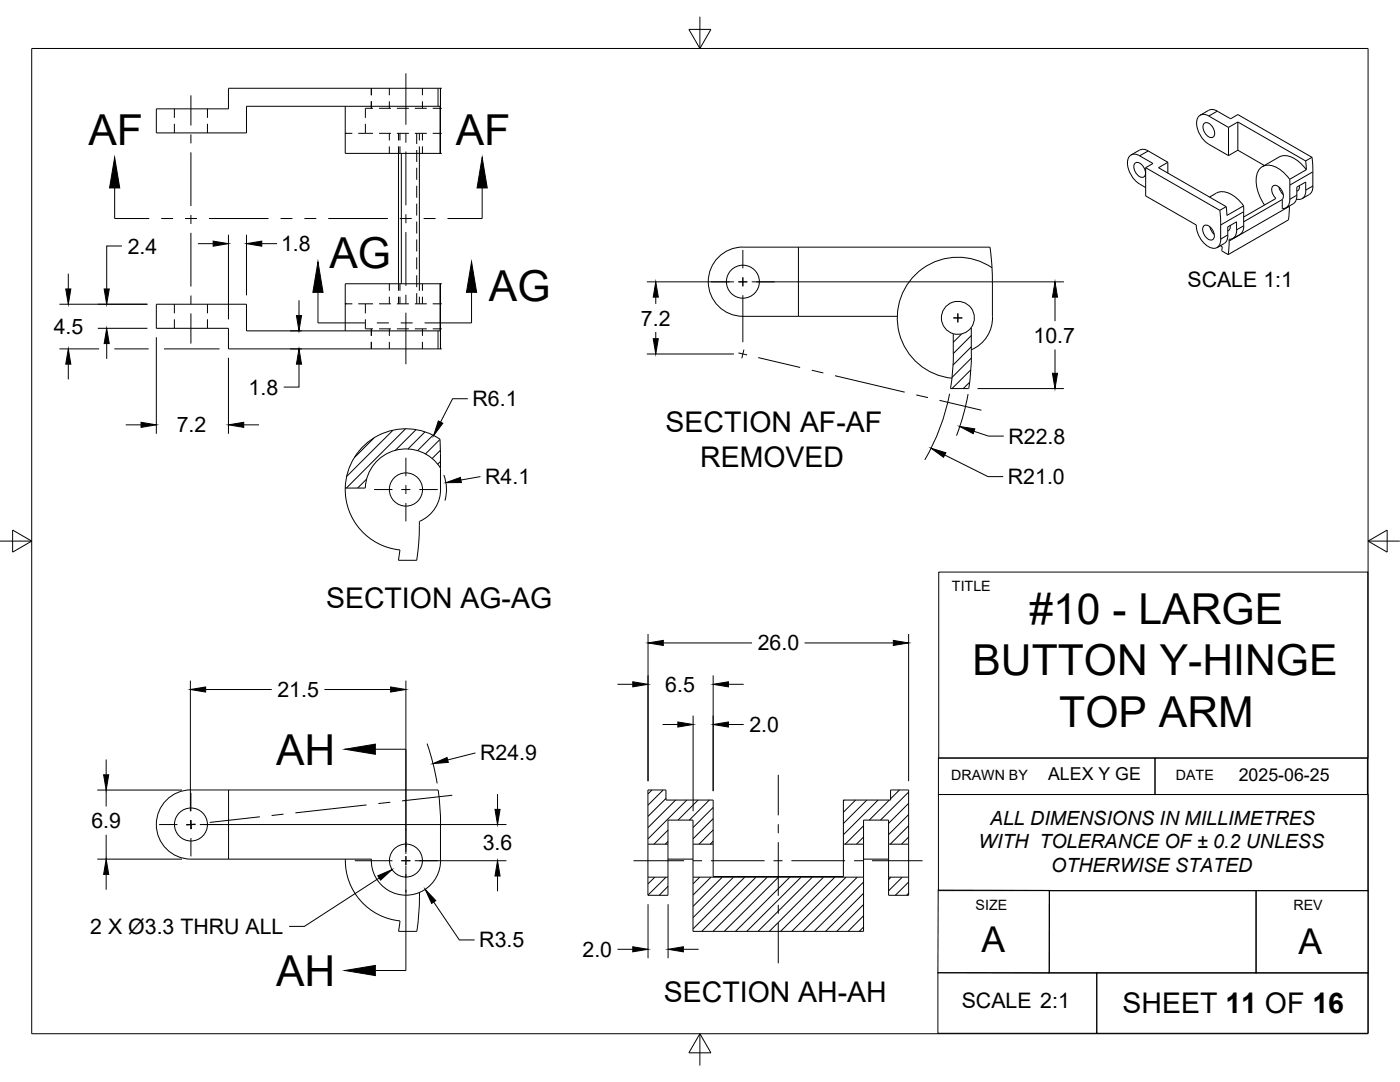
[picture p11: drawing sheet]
<svg xmlns="http://www.w3.org/2000/svg" width="279mm" height="216mm" viewBox="0 0 279 216" stroke-linecap="round" stroke-linejoin="round" font-family="sans-serif">
<!-- layer: Visible -->
<g fill="none" stroke="#000" stroke-width=".2">
<path d="M87.4 17.6h.5M87.4 17.6h-41.8v4.1h-14.4v4.8h18v-5.3h38.2M87.4 17.6v3.6M87.9 17.6h.1M87.9 17.6v13M68.9 21.2v9.4h18.9M68.9 26.6h.1M79.5 30.6v26M80.1 30.6v26M83.7 30.6v26M87.4 21.2h.4v9.4M87.8 30.6h.1"/>
<path d="M87.9 30.6h.1M87.9 21.6h.1M87.9 26.6h.1M226.5 32.6a1.41 1.41 0 0 1 1.9 1 1.26 1.26 0 0 1-.3 1.8 2.01 2.01 0 0 1-1.6-2.8zM227.4 30l-1.7 .9M227.4 36.7l1.2 .7M227.4 31.1l2.7 1.5-1.5 .9M227.4 29.9a1.67 1.67 0 0 1 1.8 .2M227.5 31.1a1.5 1.5 0 0 0-1.8-.2 1.5 1.5 0 0 0-.7 1.6 5.3 5.3 0 0 0 2.4 4.2M228.6 33.5v5.6l10.1 5.8a5 5 0 0 0 3.3 4.6 1.48 1.48 0 0 0 1.6-1.8M228.6 33.5l14.8 8.5M229.2 30.1l3.9 2.3"/>
<path d="M233.1 32.4v2.1M233.1 32.4l-1.9 1.1 13.5 7.7M240.3 24.6a1.41 1.41 0 0 1 1.9 1.1 1.26 1.26 0 0 1-.3 1.7 2.01 2.01 0 0 1-1.6-2.8zM242.7 38.5l-1.3 .8M242.8 38.5a3.7 3.7 0 0 1 4 1.1l1.4 1.5M242.9 22.2l2.7 1.5 1.4-.8 14.8 8.5M242.9 22.2l-.3-.2a1.53 1.53 0 0 0-1.4 0l-1.7 1M245.2 25.4l-3.9-2.3a1.5 1.5 0 0 0-1.8-.1 1.5 1.5 0 0 0-.7 1.6 5.3 5.3 0 0 0 2.4 4.2l4 2.3M245.2 25.4v5.7M247 30l5.3 3M247 30l-1.8 1.1M247 24.3v5.7"/>
<path d="M247 24.3l-1.8 1.1M247 24.3l13.6 7.8 1.2-.7M251.9 33.3l3.4-2a3.7 3.7 0 0 1 4 1.1l1.4 1.5-3.3 1.9M254.6 39.6l-.6-1a.97 .97 0 0 1 .6-1.6 2.12 2.12 0 0 1 1.3 2.8M254.6 39.6l-6.4 3.7M255.2 37.3l.3 .8 .6 .7M257.4 39.7a1.5 1.5 0 0 1-1.5 1.9v-1.8l-7.7 4.5M257.4 39.8v-3.1a1.82 1.82 0 0 0-.7-1.7 4.9 4.9 0 0 0-4.1-2 2.85 2.85 0 0 0-1.9 3.3 9.1 9.1 0 0 0 1.7 4.6M258.8 38.9a1.87 1.87 0 0 1-.7 1.7l-1.4 .9M259.3 37a.86 .86 0 0 1-.5 1.1M260.6 32.1l.1 1.8M260.6 37.9v-1.6l-1.8 1v1.6l-1.4 .9"/>
<path d="M260.6 37.9a1.47 1.47 0 0 1-1.9 1.8M261.8 31.4l.2 2.9M262 34.3v2.8l-1.4 .8M262 37.1a1.87 1.87 0 0 1-.7 1.7l-1.4 .8M87.8 56.6h-18.9v9.4M87.8 56.6v9.4h-.4M87.8 56.6h.1M87.9 56.6h.1M87.9 56.6v13M148.3 49.3h49.3l.4 5 .1 8.8a6.9 6.9 0 0 1-4.2 6.7M148.3 49.3a6.9 6.9 0 0 0-6.9 6.9 6.9 6.9 0 0 0 6.9 6.9M159.3 49.3v13.8"/>
<path d="M198 53.4a12.1 12.1 0 0 0-18.2 5.9 12.1 12.1 0 0 0 10.2 16.2M240.2 45.1a1.41 1.41 0 0 1 1.9 1 1.26 1.26 0 0 1-.2 1.8 2.01 2.01 0 0 1-1.7-2.8zM241.5 45.3l.3 .8 .5 .7M243.5 42l.1 5.7M243.6 49l.3 .3-.1 .7 1.3 .8M244.7 41.2l-1.3 .8M244.7 41.2l.2 1.8M245 46.9l-1.4 .8M245 46.9a1.87 1.87 0 0 1-.7 1.7l-1.4 .8M245.5 45a.86 .86 0 0 1-.5 1.1M246.8 45.9a1.51 1.51 0 0 1-1.5 1.8l-.2 3.1M247.5 46.8l-1.4 .8"/>
<path d="M248.2 41.1l-3.3 1.9M248.2 41.1v4M248.2 45.1l-1.4 .8v-1.6l-1.8 1v1.6M248.2 45a1.87 1.87 0 0 1-.7 1.7M257.3 41.1l-.2 2.8-12 6.9M68.9 60.6h.1M87.4 69.6h.5M87.4 66h-38.2v-5.3h-18v4.8h14.4v4.1h41.8M87.4 66v3.6M87.9 69.6h.1M87.9 65.6h.1M87.9 60.6h.1"/>
<path d="M148.3 63.1h30.7M190.2 66.6v4M193.8 65.3v5.3M193.9 70.6l-.2 3.5-.4 3.4h-3.6l.4-3.4 .2-3.5M87.8 87.7l.1 9.7a6.9 6.9 0 0 1-4.2 6.6M87.8 87.7a12.1 12.1 0 0 0-18.2 5.8 12.1 12.1 0 0 0 10.2 16.2M87.9 93.4a8.1 8.1 0 0 0-8.9-3.6 8.1 8.1 0 0 0-6.1 7.6h-4M83.7 104.1l-.1 4.3-.4 3.4h-3.7l.3-2.1M45.6 157.6v13.8M87.4 157.6h-49.3a6.9 6.9 0 0 0-6.9 6.9 6.9 6.9 0 0 0 6.9 6.9h36M87.4 157.6l.4 3.5 .1 3.4M68.9 171.4a12.1 12.1 0 0 0 10.9 12.4l-.3 2h3.7l.4-3.4 .1-3.5"/>
<path d="M83.7 178.1v.8M87.9 164.5v6.9a6.9 6.9 0 0 1-6.9 7.2 6.9 6.9 0 0 1-6.9-7.2M129.3 168.4v6.6M129.3 168.4v-10.8h3.6v2h9.4v8.8M129.3 168.4h4M129.3 175v3.6h4v-3.6M129.3 175h4M133.3 168.4v6.6M133.3 171.4h5M133.3 168.4v-4.8h5v4.8M138.3 168.4v6.6M138.3 175v10.8h34v-10.8"/>
<path d="M138.3 168.4h4M138.3 175h34M142.3 168.4v6.5h26v-6.5M168.3 168.4v-8.8h9.4v-2h3.6v10.8M168.3 168.4h4M172.3 168.4v6.6M172.3 171.4h5M172.3 168.4v-4.8h5v4.8M177.3 168.4v6.6M177.3 168.4h4M177.3 175v3.6h4v-3.6M177.3 175h4"/>
<path d="M181.3 168.4v6.6"/>
<circle cx="148.3" cy="56.2" r="3.3"/>
<circle cx="191.2" cy="63.4" r="3.3"/>
<circle cx="81" cy="97.7" r="3.3"/>
<circle cx="38.1" cy="164.5" r="3.3"/>
<circle cx="81" cy="171.7" r="3.3"/>
</g>
<!-- layer: Sketch18 -->
<path d="M85.2 148.4l1.1 3.5 .9 4.4M90.3 158.7l-10.1 1.1M38 163.7l.2 1.7M39 164.4l-1.8 .2M51.9 163l-10.1 1.1M56.6 162.5l-2.4 .2M73.2 160.6l-14.3 1.6M77.9 160.1l-2.4 .2" fill="none" stroke="#000" stroke-width=".2"/>
<!-- layer: Visible Narrow -->
<path d="M229.2 30.1l-1.8 1M242.9 22.2l-1.7 1M262 34.3l-4.6 2.6M248.2 42.2l-4.6 2.7M257.3 41.2l-12 6.9" fill="none" stroke="#000" stroke-width=".2"/>
<!-- layer: Hidden -->
<g fill="none" stroke="#000" stroke-width=".2">
<path d="M74.1 17.6v1.4M77.7 17.6v1.4M84.3 17.6v1.4M34.8 21.7v1.8M34.8 24.7v1.8M41.4 21.7v1.8M41.4 24.7v1.8M68.9 26.6h1.4M71.5 26.6h1.4M72.9 26.6h1.5M72.9 24.7v1.9M74.1 20.2v1.4"/>
<path d="M74.4 21.6h-1.5v1.9M75.6 21.6h2.4M75.6 26.6h2.4M77.7 20.2v1.4M77.7 26.6v1.4M77.7 29.2v1.4M79.2 21.6h2.4M79.2 26.6h2.4M79.5 26.6v1.4M79.5 29.2v1.4M79.8 26.6v1.4M79.8 29.2v1.4"/>
<path d="M82.8 21.6h2.4M82.8 26.6h2.4M83.2 26.6v2.1M83.2 29.9v2.4M83.2 33.5v2.4M83.2 37.1v2.4M83.7 26.6v1.4M83.7 29.2v1.4M84.3 20.2v1.4M84.3 26.6v1.4M84.3 29.2v1.4M86.4 21.6h1.5"/>
<path d="M86.4 26.6h1.5M77.7 56.6v1.4M77.7 59.2v1.4M79.5 56.6v1.4M79.5 59.2v1.4M79.8 56.6v1.4M79.8 59.2v1.4M83.2 40.6v2.4M83.2 44.2v2.4M83.2 47.8v2.4M83.2 51.4v2.3M83.2 54.9v2.4"/>
<path d="M83.2 58.5v2.1M83.7 56.6v1.4M83.7 59.2v1.4M84.3 56.6v1.4M84.3 59.2v1.4M34.8 60.7v1.8M34.8 63.7v1.8M41.4 60.7v1.8M41.4 63.7v1.8M68.9 60.6h1.4M71.5 60.6h1.4M72.9 63.7v1.9h1.5"/>
<path d="M72.9 60.6h1.5M72.9 60.6v1.9M74.1 65.6v1.4M74.1 68.2v1.4M75.6 65.6h2.4M75.6 60.6h2.4M77.7 65.6v1.4M77.7 68.2v1.4M79.2 65.6h2.4M79.2 60.6h2.4M82.8 65.6h2.4M82.8 60.6h2.4"/>
<path d="M84.3 65.6v1.4M84.3 68.2v1.4M86.4 65.6h1.5M86.4 60.6h1.5"/>
</g>
<!-- layer: Sketch17 -->
<path d="M147.4 70.4l1.7 .4M148.5 69.8l-.5 1.7M151.3 71.4l8.4 1.9M162 73.9l2.3 .5M166.6 75l14 3.3M182.9 78.8l2.3 .5M187.5 79.9l8.4 2M189.5 78.6a42 42 0 0 1-4.9 13.2M193.2 78.6a45.7 45.7 0 0 1-2.3 8.3" fill="none" stroke="#000" stroke-width=".2"/>
<!-- layer: Sketch19 -->
<path d="M88.6 94.8l.4 1.4 .1 1.5-.3 2.2" fill="none" stroke="#000" stroke-width=".2"/>
<!-- layer: Titleblock -->
<path d="M187.3 114.2h85.7v37.1h-85.7zM187.3 151.3h43.2v7.2h-43.2zM187.3 158.5h85.7v19.2h-85.7zM230.5 151.3h42.4v7.2h-42.4zM187.2 177.6l22.2 .1v16.5l-22.2-.1zM209.4 177.7h41.3v16.5h-41.3zM250.7 177.7h22.3v16.5h-22.3zM187.2 194.1h31.7v12.1h-31.7zM218.9 194.1h54.1v12.1h-54.1z" fill="none" stroke="#000" stroke-width=".2"/>
<!-- layer: Smart Centers -->
<g fill="none" stroke="#000" stroke-width=".2">
<path d="M38.1 19v6M81 14.6v10.3M38.1 26.8v1.8M38.1 30.4v10.7M81 26.7v1.8M81 30.2v10.8M38.1 42.9v1.8M38.1 46.5v10.7M38.1 59v1.7M81 42.8v1.7M81 46.3v10.7M81 58.8v1.8"/>
<path d="M141.9 56.2h3.7M147.4 56.2h1.7M148.3 49.9v3.7M148.3 55.4v1.7M148.3 58.9v9.4M150.9 56.2h3.7M38.1 62.5v6.1M81 62.4v10.3M190.3 63.4h1.7M191.2 62.5v1.8M74.7 97.7h3.6M80.1 97.7h1.8"/>
<path d="M81 91.3v3.7M81 96.8v1.8M83.7 97.7h3.7M81 100.4v3.6M38.1 158.2v3.7M155.3 154.6v8.1M31.7 164.5h3.7M37.2 164.5h1.8M38.1 163.6v1.8M38.1 167.2v3.7M40.8 164.5h3.6M70.8 171.7h7.5"/>
<path d="M80.1 171.7h1.8M81 165.4v3.7M81 170.8v1.8M81 174.4v3.7M83.7 171.7h3.7M126.4 171.7h10.1M138.3 171.7h1.8M141.9 171.7h10.7M154.4 171.7h1.8M155.3 164.5v1.8M155.3 168v10.8M157.9 171.7h10.8"/>
<path d="M170.5 171.7h1.7M174 171.7h10.1M155.3 180.6v1.7M155.3 184.1v8.1"/>
</g>
<!-- layer: Border -->
<path d="M6.3 9.7h266.7v196.6h-266.7zM137.5 5.9h4.4l-2.2 3.8zM139.7 3.3v6.4M0 108h6.3M2.5 105.8l3.8 2.2-3.8 2.2zM273 108l3.8-2.2v4.4zM273 108h6.4M139.7 206.3v6.3M139.7 206.3l2.2 3.8h-4.4z" fill="none" stroke="#000" stroke-width=".2"/>
<!-- layer: Hatching -->
<g fill="none" stroke="#000" stroke-width=".2">
<path d="M191.9 66.7l-1.7 1.6M193.5 76.3l-1.3 1.2M193.7 73.8l-3.7 3.7M193.8 67l-3.6 3.5M193.8 69.2l-3.6 3.7M193.8 71.5l-3.8 3.8M73.2 95.6l-1.8 1.8M74.6 87.4l-3.9 3.9M78.4 85.9l-9.2 9.2M80.9 85.6l-11.8 11.8M83 85.7l-4.1 4.2M84.8 86.2l-3.4 3.4"/>
<path d="M86.4 86.8l-3.1 3.1M87.8 87.7l-2.9 2.9M87.9 89.9l-1.7 1.6M87.9 92.1l-.6 .5M130.1 157.6l-.8 .8M132.3 157.6l-3 3.1M132.9 159.3l-3.6 3.6M134.8 159.6l-5.5 5.5M137.1 159.6l-7.8 7.8M139.3 159.6l-4 4M141.6 159.6l-4 4M168.5 159.6l-.2 .2"/>
<path d="M170.8 159.6l-2.5 2.5M173 159.6l-4.7 4.7M175.2 159.6l-6.9 7M177.5 159.6l-4 4M179.5 157.6l-1.8 1.8M181.3 158.1l-5.6 5.5M130.7 175l-1.4 1.4M132.9 175l-3.6 3.6M133.3 165.6l-2.8 2.8M133.3 167.9l-.5 .5M133.3 176.8l-1.7 1.8M139.6 175l-1.3 1.3"/>
<path d="M141.9 175l-3.6 3.6M142.3 161.1l-4 4M142.3 163.4l-4 4M142.3 165.6l-2.8 2.8M142.3 167.9l-.5 .5M144.1 175l-5.8 5.8M146.4 175l-8.1 8.1M148.6 175l-10.3 10.3M150.9 175l-10.8 10.8M153.1 175l-10.8 10.8M155.3 175l-10.8 10.8M157.6 175l-10.8 10.8"/>
<path d="M159.9 175l-10.9 10.8M162.1 175l-10.8 10.8M164.3 175l-10.8 10.8M166.6 175l-10.8 10.8M168.8 175l-10.8 10.8M171.1 175l-10.8 10.8M172.3 164.8l-3.6 3.6M172.3 167l-1.4 1.4M172.3 176l-9.8 9.8M172.3 178.3l-7.5 7.5M177.8 175l-.5 .5M180 175l-2.7 2.8"/>
<path d="M181.3 160.3l-4 4M181.3 162.5l-4 4M181.3 164.8l-3.6 3.6M181.3 167l-1.4 1.4M181.3 176l-2.6 2.6M181.3 178.2l-.4 .4M172.3 180.5l-5.3 5.3M172.3 182.8l-3.1 3M172.3 185l-.8 .8"/>
</g>
<!-- layer: Section Lines -->
<g fill="none" stroke="#000" stroke-width=".2">
<path d="M22.9 37.5v6.1h6.9M96.2 37.5v6.1h-6.9M32.2 43.6h2.3M36.9 43.6h2.4M41.7 43.6h11.9M56 43.6h2.4M60.7 43.6h2.4M63.5 58.3v6.1h9.3M65.5 43.6h11.9M79.8 43.6h2.4M84.5 43.6h2.4M94.1 58.3v6.1h-9.4"/>
<path d="M75.2 64.4h2.4M80 64.4h2.4M74.9 149.5h6.1v16.1M81 168v2.4M81 172.8v2.4M81 177.5v16.2h-6.1"/>
</g>
<path d="M22.9 31.4l1 6.1h-2zM96.2 31.4l1 6.1h-2zM63.5 52.2l1 6.1h-2.1zM94.1 52.2l1 6.1h-2zM68.8 149.5l6.1-1v2zM68.8 193.7l6.1-1.1v2.1z" fill="#000" stroke="#000" stroke-width=".2"/>
<!-- layer: FD_Dimensions -->
<g fill="none" stroke="#000" stroke-width=".2">
<path d="M13.6 54.6v3.1M24.3 49.1h-3v8.6M39.5 48.6h3M45.6 46.8v16.9M49.2 46.8v12.1M52.2 48.6h3.1M59.7 59.9v3.1M129.1 56.2h17.4M130.9 59.3v1.3M150 56.2h62.3M210.5 59.3v4.8M11.9 60.7h17.5"/>
<path d="M11.9 69.6h7.9M13.6 72.7v3M19.5 65.5h9.9M21.3 68.6v3M22.8 69.6h6.9M31.2 67.3v19.3M32.7 69.6h11.1M45.6 71.4v15.2M57.9 66h2.3M57.9 69.6h2.3M59.7 72.7v4.5h-3.1M93.4 79.6h-3.1l-2.4 4.6"/>
<path d="M129.1 70.6h17.4M130.9 66.2v1.4M195.1 77.5h17.2M210.5 69.7v4.8M25.1 84.8h3.1M48.6 84.8h3.1M95.9 95.1l-3.9 .7M188.5 90.8l8.7 4.3h3M194.4 86.1l2.9 .9h3M38 135.8v26.1M41 137.6h13.2M64.7 137.6h13.3"/>
<path d="M81 135.8v34.2M123.2 136.5h3.1M129.3 126.5v29.4M132.4 128.3h17.7M142.3 134.8v23.1M145.4 136.5h3M160.6 128.3h17.7M181.3 126.5v29.4M19.4 157.6h16.9M21.2 151.6v3M21.2 157.6v3.3M94.9 150.2l-5.6 1.4"/>
<path d="M99.3 158.5v3M132.2 144.6h3.1M138.3 142.8v19.1M145.4 144.6h3M19.4 171.4h16.9M21.2 166.6v4.8M21.2 174.5v3M39.9 164.5h61.2M75.7 175.2l-15 9.6h-3M82.8 171.7h18.3M86.6 180l5.1 7.6h3M99.3 174.8v3"/>
<path d="M123.2 189.4h3.1M129.3 180.4v10.8M133.3 180.4v10.8M136.4 189.4h3"/>
</g>
<g fill="#000" stroke="#000" stroke-width=".2">
<path d="M13.1 57.7h1l-.5 3zM20.8 57.7h1l-.5 3zM42.5 48.1l3.1 .5-3.1 .5zM49.2 48.6l3-.5v1zM130.9 56.2l.5 3.1h-1zM210.5 56.2l.6 3.1h-1.1zM13.6 69.6l.5 3.1h-1zM21.3 65.5l.5 3.1h-1zM59.2 63h1l-.5 3zM59.7 69.6l.5 3.1h-1zM130.4 67.6h1l-.5 3zM210 74.5h1.1l-.6 3z"/>
<path d="M28.2 84.3l3 .5-3 .5zM45.6 84.8l3-.5v1zM87.5 84l.9 .5-1.9 2.4zM89 96.3l2.9-1 .2 1zM185.8 89.4l3 .9-.5 .9zM191.5 85.1l3 .5-.3 .9zM38 137.6l3-.5v1zM78 137.1l3 .5-3 .5zM126.3 136l3 .5-3 .6zM129.3 128.3l3.1-.5v1zM142.3 136.5l3.1-.5v1.1zM178.3 127.8l3 .5-3 .5z"/>
<path d="M20.7 154.6h1l-.5 3zM86.4 152.4l2.8-1.2 .3 .9zM135.3 144.1l3 .5-3 .5zM142.3 144.6l3.1-.5v1zM21.2 171.4l.5 3.1h-1zM75.4 174.8l2.8-1.3-2.3 2.1zM84.9 177.5l2.1 2.2-.9 .6zM98.8 161.5h1l-.5 3zM99.3 171.7l.5 3.1h-1zM126.3 188.9l3 .5-3 .5zM133.3 189.4l3.1-.5v1z"/>
</g>
<g font-size="8.5">
<text x="17.6" y="28.9">AF</text>
<text x="91" y="28.9">AF</text>
<text x="65.8" y="53.6">AG</text>
<text x="97.6" y="60">AG</text>
<text x="205.4" y="124.4">#10 - LARGE</text>
<text x="194.1" y="134.7">BUTTON Y-HINGE</text>
<text x="211.4" y="145">TOP ARM</text>
<text x="55.1" y="152.5">AH</text>
<text x="55.1" y="196.7">AH</text>
</g>
<g font-size="7.1">
<text x="195.9" y="190.1">A</text>
<text x="259.1" y="190.4">A</text>
</g>
<g font-size="5.7">
<text x="132.8" y="86.3">SECTION AF-AF</text>
<text x="139.8" y="93.1">REMOVED</text>
<text x="65.1" y="121.2">SECTION AG-AG</text>
<text x="132.5" y="199.9">SECTION AH-AH</text>
<text x="224" y="202.2">SHEET 11 OF 16</text>
</g>
<g font-size="4.3">
<text x="25.5" y="50.6">2.4</text>
<text x="56.1" y="50.1">1.8</text>
<text x="237" y="57.2">SCALE 1:1</text>
<text x="127.9" y="65">7.2</text>
<text x="10.7" y="66.6">4.5</text>
<text x="206.3" y="68.4">10.7</text>
<text x="49.6" y="78.7">1.8</text>
<text x="94.3" y="81.1">R6.1</text>
<text x="35.3" y="86.3">7.2</text>
<text x="201.3" y="88.5">R22.8</text>
<text x="96.8" y="96.6">R4.1</text>
<text x="201.1" y="96.6">R21.0</text>
<text x="151.2" y="129.8">26.0</text>
<text x="55.4" y="139.1">21.5</text>
<text x="132.8" y="138">6.5</text>
<text x="149.6" y="146.1">2.0</text>
<text x="95.8" y="151.7">R24.9</text>
<text x="18.2" y="165.2">6.9</text>
<text x="96.3" y="169.6">3.6</text>
<text x="18" y="186.3">2 X Ø3.3 THRU ALL</text>
<text x="95.7" y="189.1">R3.5</text>
<text x="116.2" y="190.9">2.0</text>
<text x="191.9" y="201.2">SCALE 2:1</text>
</g>
<g font-size="3.9">
<text x="197.6" y="164.6">ALL DIMENSIONS IN MILLIMETRES</text>
<text x="195.3" y="169.3">WITH TOLERANCE OF ± 0.2 UNLESS</text>
<text x="209.8" y="174">OTHERWISE STATED</text>
</g>
<g font-size="3.5">
<text x="209.2" y="155.7">ALEX Y GE</text>
<text x="247.2" y="155.8">2025-06-25</text>
</g>
<g font-size="2.8">
<text x="190" y="118">TITLE</text>
<text x="189.8" y="155.6">DRAWN BY</text>
<text x="234.7" y="155.6">DATE</text>
<text x="194.7" y="181.5">SIZE</text>
<text x="258.1" y="181.6">REV</text>
</g>
</svg>
